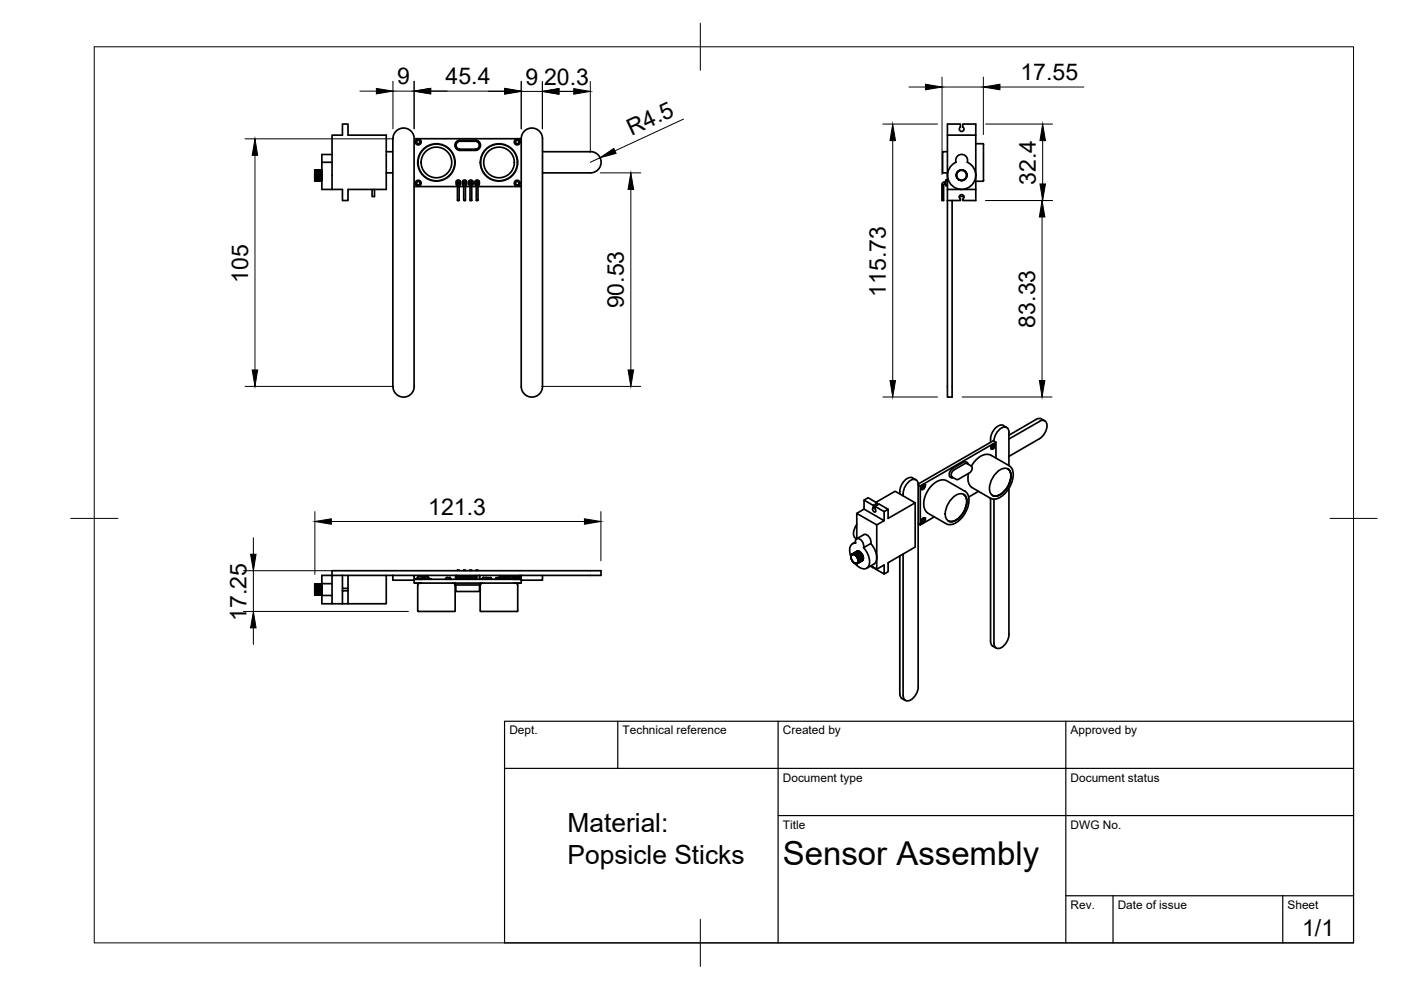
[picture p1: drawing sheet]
<svg xmlns="http://www.w3.org/2000/svg" width="297mm" height="210mm" viewBox="0 0 297 210" stroke-linecap="round" stroke-linejoin="round" font-family="sans-serif">
<!-- layer: Visible -->
<g fill="none" stroke="#000" stroke-width=".36">
<path d="M66.7 36.7h1.5l-1.5 .1M66.7 36.1h1.5h-1.5h1.5h-1.5h1.5h-1.5l1.5 .1h-1.5l1.5 .1h-1.5v.1h1.5l-1.5 .1M66.7 36h1.5zM66.7 37.7h1.5zM66.7 37.6h1.5zM66.7 37.2l1.5 .1h-1.5M68.2 37.1h-1.5h1.5l-1.5 .1h1.5M68.2 36.9h-1.5l1.5 .1-1.5 .1M68.2 36.8h-1.5h1.5l-1.5 .1M68.2 36.7h-1.5M68.2 36.5l-1.5 .2M68.2 37.7h-1.5l1.5 .1h-1.5v.1h1.5h-1.5l1.5 .2h-1.5h1.5h-1.5l1.5 .1-1.5 .1h1.5h-1.5"/>
<path d="M68.2 37.6l-1.5 .1M68.2 37.5l-1.5 .1M68.2 37.3h-1.5l1.5 .1-1.5 .1M68.2 34.4h2.2M70.4 32.8h-2.2v7.4h4.4v2.3h1.2v-2.3h8.1v-11.5h-8.1v-2.4h-1.2v2.4h-2.2v11.5M81.9 36.7h1.4M81.9 32.2h1.4M83.3 29.4v52.6M83.3 29.4a2.25 2.25 0 0 1 2.3-2.3 2.25 2.25 0 0 1 2.2 2.3M87.8 29.4h22.7v10.2h-22.7zM87.8 39.6v42.4M96.8 38.4l.4-.2 .3 .2"/>
<path d="M96.8 38.4a.57 .57 0 0 0-.1 .7 .57 .57 0 0 0 .7 .2 .72 .72 0 0 0 .1-.9M96.8 38.4l.2 .3 .3-.1M96.9 29.9l.6-.2h3.3a1.09 1.09 0 0 1 1.1 1.1 1.09 1.09 0 0 1-1.1 1.1h-3.3a1.09 1.09 0 0 1-1-.8 1.09 1.09 0 0 1 .4-1.2zM96.9 30.2l.6-.3h3.3a.89 .89 0 0 1 .9 .9 .89 .89 0 0 1-.9 .9h-3.3a.88 .88 0 0 1-.8-.6 .88 .88 0 0 1 .2-.9zM97 39l-.2 .2M97 39h.3M97 39.6v2.9M97 38.7v.2M97.3 38.7v.2M97.3 39l.2 .2M97.3 38.6h-.3v.4M97.3 38.6v.4h-.3"/>
<path d="M97.3 39.6v2.9h-.3h.3M97.5 38.4l-.2 .2M98.1 38.4l.4-.2 .4 .2M98.1 38.4a.57 .57 0 0 0-.1 .7 .57 .57 0 0 0 .8 .2 .72 .72 0 0 0 .1-.9M98.1 38.4l.3 .3 .3-.1M98.3 39l-.2 .2M98.3 39h.4M98.3 39.6v2.9M98.4 38.7v.2M98.7 39l.2 .2M98.7 38.6h-.4v.4M98.7 38.6v.4h-.4"/>
<path d="M98.7 39.6v2.9h-.4h.4M98.8 38.4l-.2 .5M99.5 38.4l.3-.2 .4 .2M99.5 38.4a.57 .57 0 0 0-.1 .7 .57 .57 0 0 0 .7 .2 .72 .72 0 0 0 .1-.9M99.5 38.4l.2 .3 .3-.1M99.7 39l-.2 .2M99.7 39h.3M99.7 39.6v2.9M99.7 38.7v.2M100 39l.2 .2M100 38.6h-.3v.4M100 38.6v.4h-.3"/>
<path d="M100 39.6v2.9h-.3h.3M100.2 38.4l-.3 .5M100.8 38.4l.4-.2 .3 .2M100.8 38.4a.57 .57 0 0 0-.1 .7 .57 .57 0 0 0 .7 .2 .72 .72 0 0 0 .1-.9M100.8 38.4l.2 .3 .3-.1M101 39l.3-.1 .2 .3M101 39l-.2 .2M101 39.6v2.9M101 38.7v.2M101.3 38.7v.2M101.3 38.6h-.3v.4M101.3 38.6v.4h-.3"/>
<path d="M101.3 39.6v2.9h-.3h.3M101.5 38.4l-.2 .2M110.5 29.4a2.25 2.25 0 0 1 2.3-2.3 2.25 2.25 0 0 1 2.2 2.3v52.5a2.25 2.25 0 0 1-2.2 2.3 2.25 2.25 0 0 1-2.3-2.3v-42.3M115 32.2h10.2M125.2 32.1a2.25 2.25 0 0 1 2.2 2.3 2.25 2.25 0 0 1-2.2 2.3h-10.2M200.2 38.6h.3M200.2 38.6l-.4 .2-.1 .3v3.4h.4v-3.3l.2-.2M200.3 39h.2M200.5 38.3v1h.4M200.5 39.3v.1h.4M200.9 28.7h6v11.5h-6zM200.9 32.2h-1v4.5h1"/>
<path d="M200.9 38.2h-.4v.1h.4M202.8 37.1v.2M202.8 37.3v.1M202.8 37.1h.1M202.8 37.3h.1M202.8 37h.1M202.8 37.4l.1 .3M202.8 37.4h.1M202.8 36.8v.3M202.8 36.8h.1M202.8 37.6h.1M202.8 36.7v.1"/>
<path d="M202.9 36.7h.1M202.9 37.7l.2 .2M202.9 37.7h.1M202.9 36.5h.1M203 37.8h.1M203 36.4h.1M203.1 37.9l.1 .2M203.1 37.9h.1M203.1 36.3l-.3 .4M203.1 36.3h.1M203.1 33a1.25 1.25 0 0 1 1.5 0 1.25 1.25 0 0 1 .5 1.4 3 3 0 0 1 1.2 4.6 3 3 0 0 1-4.8 0 3 3 0 0 1 1.2-4.6 1.24 1.24 0 0 1 .4-1.4zM203.2 38.1h.1"/>
<path d="M203.2 38h.1M203.2 36.2h.1M203.3 38.1l.1 .1M203.3 38.1h.1M203.4 36.1l-.3 .2M203.4 36.1h.1M203.4 38.2l.3 .1M203.4 38.2h.1M203.5 36.1h.1M203.6 38.2h.1M203.6 27v-.7h-2.7v2.4M203.6 26.9a.5 .5 0 0 0-.1 .8 .5 .5 0 0 0 .8 0 .5 .5 0 0 0-.2-.8"/>
<path d="M203.6 36.1h-.2M203.7 36h.1M203.7 38.3h.3M203.7 38.3h.1M203.8 36h.1M203.8 36l-.2 .1M203.9 38.3h.1M203.9 36l.5 .1M204 36h.1M204 38.3h.1M204.1 36h.1M204.1 27v-.7h2.8v2.4"/>
<path d="M204.2 38.2h.1M204.3 36.1h.1M204.3 38.2l-.3 .1M204.3 38.2h.1M204.4 36.1l.5 .6M204.4 36.1h.1M204.4 38.1l-.1 .1M204.5 38.1h.1M204.5 36.2h.1M204.6 38.1h-.2M204.6 38h.1M204.6 36.3h.1"/>
<path d="M204.7 37.9l-.1 .2M204.7 37.9h.1M204.8 36.4h.1M204.8 37.8h.1M204.8 36.5h.1M204.9 37.7l-.2 .2M204.9 37.7h.1M204.9 36.7l.1 .1M204.9 36.7h.1M204.9 37.6h.1M205 36.8v.3M205 36.8h.1"/>
<path d="M205 37.4l-.1 .3M205 37.4h.1M205 37.3v.1M205 37.1v.2M205 37h.1M205 37.3h.1M205 37.1h.1M206.9 30.5h1.5l.1 .1v7.7l-.1 .1h-1.5M78.9 40.2v1.5h.5v-1.5M199.7 42.5h.4M200.9 40.2v44h1v-41.7M203.4 41.7h1"/>
<path d="M206.9 40.2v2.3h-2.8v-.3a.5 .5 0 0 0 .2-.8 .5 .5 0 0 0-.8 0 .5 .5 0 0 0 .1 .8v.3h-2.7M83.3 81.9a2.25 2.25 0 0 0 2.3 2.3 2.25 2.25 0 0 0 2.2-2.3M202.3 99.6l2.4-1.4 1.3 .6 .1 .3-.1 .6-.3 .5-2.6 1.5h-.3l-1-.6M202.3 99.6l-.5 .5a.75 .75 0 0 0 .1 1M205.3 98.4l-.2-.3-.6-.2-2.7 1.6-.4 .5-.1 .8 .2 .3 .6 .2M206 98.8l.9-1.3 1.1-.8 1.2-.4 .9 .2 4.3 2.6 .4 1.3v1l-.4 1.2-.6 1.2-1.1 1.2-1.1 .7-1.2 .1-4.7-2.7-.4-1.1v-1.6M210 93.1v.7M210.2 95.2h.1M210.3 94.4l.2-.2h.4a.68 .68 0 0 1 0 .7 .68 .68 0 0 1-.7 .3zM210.4 94.5l.3-.2 .1 .2-.4 .5-.1-.2zM210.7 93.5a3 3 0 0 1 2.4-3 .98 .98 0 0 1 .8 1.2v7M210.9 94.2v-.1a.71 .71 0 0 0-.7 1.1"/>
<path d="M211.2 97.1v-3.3l-.6-.4-15.9 9.2M211.2 93.8l-16.1 9.2M212.7 90.2l.7 .4M212.7 90.2a2.33 2.33 0 0 0-2.5 1.9l-.2 1M213.7 99.4a2.5 2.5 0 0 1 .3 3.1 3.9 3.9 0 0 1-3.2 2.7l-.4-.2M220.4 89.4l-6.5 3.7M220.4 89.3a.97 .97 0 0 1 1.1-.1 .97 .97 0 0 1 .5 1 3.5 3.5 0 0 1-1.6 2.8l-6.5 3.8M220.8 88.8l.7 .4M220.8 88.8l-.5-.1-.6 .2-5.8 3.4M180.4 118h.1M180.4 117.9v.1M180.4 118l.1 .1"/>
<path d="M180.4 118.1v.2M180.4 118.1h.1M180.4 117.9h.1M180.4 118v.1M180.4 118.3h.1M180.4 118.3l.2 .4M180.4 117.8l.1 .1M180.4 117.8h.1M180.5 118.4h.1M180.5 117.7v.1M180.5 117.9h.1M180.5 117.7h.1"/>
<path d="M180.5 118.5h.1M180.5 117.6h.1M180.5 117.6v.1M180.6 118.7l.1 .2M180.6 118.7h.1M180.6 117.5h.1M180.6 117.6h.1M180.6 118.8h.1M180.7 117.5h.1M180.7 118.9l.1 .2M180.7 118.9h.1M180.8 119.1l.1 .1"/>
<path d="M180.8 119.1h.1M180.8 117.5l1.1-.6-1.1 .6 .1 .1 1.1-.7-1 .7 1.1-.7-1.1 .6 .1 .1 1.1-.7-1.1 .7 .1 .1 1.1-.7-1 .6v.1M180.8 117.5l1-.6-1.1 .6M180.8 117.5h.1M180.9 119.2l.2 .1M180.9 119.2h.1M180.9 117.5h.1M181 119.3h.1M181 117.5h.1M181.1 119.4h.2M181.1 119.3h.1M181.1 117.5h.1"/>
<path d="M181.1 119.3l.1 .1M181.2 119.4h.2M181.2 119.4h.1M181.2 117.6h.1M181.3 119.5h.2M181.3 119.5h.1M181.4 117.7h.1M181.4 114.9l-.7 .4M181.4 115.1a.65 .65 0 0 1 .6-.9l.5 .3 .5 .6 .1 1M181.4 119.5h.1M181.4 115.2a1.59 1.59 0 0 0-1.1 2.3l.1 .5M181.5 117.8h.1"/>
<path d="M181.5 117.8l1-.6-1 .7M181.5 119.5h.1M181.5 117.9l1.1-.6-1 .7M181.6 117.9h.1M181.6 119.5h-.2M181.6 119.5h.1M181.6 118h.1M181.7 108.9l1.5-1 4.3 2.5-1.6 .9M181.7 118l1-.6-1 .7M181.7 111.2a2.62 2.62 0 0 0-.5 2.8l.4 .3M181.7 119.5h-.2M181.7 119.5h.1"/>
<path d="M181.7 116.9h.1M181.7 118.1h.1M181.8 119.5h-.2M181.8 119.5l1-.6-1.1 .6M181.8 119.5h.1M181.8 118.3l1.1-.6-1.1 .6M181.8 116.9h.1M181.8 118.3h.1M181.8 119.4h.1M181.8 119.4l1.1-.6-1.1 .7M181.9 118.4l1-.6-1.1 .7M181.9 118.4h.1"/>
<path d="M181.9 116.9h.1M181.9 116.8h.1M181.9 119.3h.1M181.9 118.5l1.1-.6-1.1 .7M181.9 118.5h.1M181.9 118.7l1.1-.6-1.1 .6M182 118.7h.1M182 118.8l1-.6-1.1 .6M182 119.2l1-.7-1.1 .7v.1l1.1-.6-1.1 .5v.2l1-.7-1.1 .6v.1M182 119.2h.1M182 118.8h.1M182 119h.1"/>
<path d="M182 116.9h.1M182 119.1l1-.7-1.1 .7 .1 .1M182 118.9h.1M182.1 116.9h.1M182.1 116.9v.1M182.2 116.9h.1M182.2 116.9v.1M182.3 117h.1M182.3 117l.1 .1M182.4 117.1l-1.1 .6 1.1-.6-1 .7M182.4 117.1h.1M182.4 117.1l.3 .3"/>
<path d="M182.4 117.2l-.9 .6M182.5 117.2h.1M182.5 117.3l-1 .6M182.6 117.3h.1M182.6 117.4l-.9 .6M182.7 117.4h.1M182.7 117.4l.2 .4M182.7 117.5l-1 .6 1.1-.6-1.1 .7M182.8 117.6l-1 .7M182.8 117.5h.1M182.8 118.8v.1M182.8 117.7l-.9 .7"/>
<path d="M182.9 117.6h.1M182.9 118.8h.1M182.9 117.8l-1 .7M182.9 117.8l.1 .1M182.9 117.8h.1M182.9 118l-1 .6v.1M182.9 118.7h.1M183 118.7h.1M183 117.9v.2M183 118.1l-1 .7M183 118.6v.1M183 117.9h.1"/>
<path d="M183 118.2l-1.1 .6 1.1-.5-1.1 .6 .1 .2M183 118.4h.1M183 118.5h.1M183 118.6h.1M183 118.1v.1M183 118.1h.1M183 118.2v.1M183 118.2h.1M183.1 118.3h.1M183.1 116.1a3.8 3.8 0 0 1 .9 4.1 1.64 1.64 0 0 1-2.4-.3l-.4-.5M183.1 113.3a1.54 1.54 0 0 1 1.5 1.9M183.2 113.4l-1.5 .8v-5.3l4.2 2.4v6.9"/>
<path d="M183.2 106l1.9 1.2 .9-.5-1.9-1.2-.9 .5v1.9M184.6 115.3l.9 1.4 .4 1.5M184.6 115.2l-1.5 .9M185.1 107.2v.5l.4-.2M185.2 107.7a.52 .52 0 0 0-.1 .6 .52 .52 0 0 0 .5 .2l.1-.2-.2-.4M185.5 107.9v-.5l.9-.5 1.9 1.1M185.5 107.4l2 1.1M185.7 106.5l4.1-2.3 4.2 2.4-5.7 3.3v-1.9l-.8 .5v1.9M185.9 118.2v2.5M185.9 118.2a1.49 1.49 0 0 1-.6 1.4l-1.6 .9M186 106.7v.4M190.8 117.9v29.5a1.44 1.44 0 0 0 1.2 1.1"/>
<path d="M191.5 104.6v.5M191.5 117.5v30M193.5 101.3l.7 .4M193.5 101.3a2.33 2.33 0 0 0-2.5 2l-.2 1.4M194 106.6v9.4l-5.7 3.3v1.9l-.8 .5v-1.9l-1.6 .9-1.2-.7M194.7 102.8v42.8a3 3 0 0 1-2.4 3 .98 .98 0 0 1-.8-1.1M194.7 102.8l.4 .2v8.3l-.4-.2M194.7 102.8a.97 .97 0 0 0-.5-1.1 .97 .97 0 0 0-1.1 .1 3.5 3.5 0 0 0-1.6 2.8M195.5 102.9l.2-.2 .4 .1a.68 .68 0 0 1-.1 .7 .68 .68 0 0 1-.6 .2zM195.5 110.1l.2-.2h.4a.68 .68 0 0 1-.1 .7 .68 .68 0 0 1-.6 .2zM195.6 110.2l.3-.2 .1 .2-.4 .5-.1-.2zM195.6 103.1l.3-.2 .1 .2-.4 .5-.1-.2z"/>
<path d="M196.1 102.7a.71 .71 0 0 0-.7 1.1M196.1 109.8a.71 .71 0 0 0-.7 1.1M197.3 103.2l.9-.8 .7-.4 1.4-.2 4.3 2.4 .4 .4 .4 1.2-.2 1.7-.8 1.7-1.1 1.2-1.3 .7-1 .1-4.6-2.6-.5-1.1v-1.3l.5-1.7zM198.1 109.6l-3 1.7M201.7 105.8a2.12 2.12 0 0 1 2.8-.9 2.91 2.91 0 0 1 0 3.4 3.8 3.8 0 0 1-2.8 2.3 1.6 1.6 0 0 1-1.2-2.3 5.4 5.4 0 0 1 1.2-2.5zM204.3 104.8a2.5 2.5 0 0 1 .3 3.1 3.9 3.9 0 0 1-3.1 2.7l-.4-.1M207.5 104.2l-2.1 1.2M210 105.7l.1 30.6a1.44 1.44 0 0 0 1.1 1.1M211.1 100.4a2.12 2.12 0 0 1 2.8-.9 2.91 2.91 0 0 1 0 3.4 3.8 3.8 0 0 1-2.8 2.3 1.6 1.6 0 0 1-1.3-2.3 5.4 5.4 0 0 1 1.3-2.5zM213.9 103.5v31a3 3 0 0 1-2.4 3 .98 .98 0 0 1-.8-1.1v-30.6M66.7 126.1h1.5zM66.7 125.5h1.5z"/>
<path d="M66.7 125.4h1.5zM66.7 123.9h1.5h-1.5l1.5 .1h-1.5l1.5 .1h-1.5l1.5 .1h-1.5l1.5 .1-1.5 .1M66.7 123.9h1.5zM66.7 123.9h1.5h-1.5M68.2 123.8v4.2h2.2M68.2 126.1h-1.5h1.5M68.2 125.6h-1.5h1.5h-1.5v.2h1.5h-1.5l1.5 .1h-1.5l1.5 .1h-1.5h1.5l-1.5 .1M68.2 125.5l-1.5 .1M68.2 125.4l-1.5 .1M68.2 125.3l-1.5 .1M68.2 125.2h-1.5h1.5l-1.5 .1M68.2 125h-1.5l1.5 .1-1.5 .1"/>
<path d="M68.2 124.9h-1.5h1.5l-1.5 .1M68.2 124.7h-1.5l1.5 .1-1.5 .1M68.2 124.6h-1.5h1.5l-1.5 .1M68.2 124.5h-1.5h1.5l-1.5 .1M68.2 124.4l-1.5 .1M68.2 123.8h2.2M68.2 126.3h2.2M72.6 122h-2.2v6h2.2M72.6 122h9.3v6h-9.3M72.6 124.7v.6M72.6 122v2.7h1.2v-2.7M73.8 124.7v.6h-1.2v2.7"/>
<path d="M73.8 125.3v2.7M81.9 122h1.4M83.3 122h4.5v1h-4.5zM87.8 122h1M88.1 122.8h1.2M88.1 123.6h1.2M88.7 122.5h.1M88.7 122.5l-.3 .3M88.7 122.6v-.4h2v.4M88.7 122.2l.1-.2h1.7l.2 .2M88.7 122.3l-.4 .4h-.4v.1M89 123.6l-.4 .3v.2v5.5h6.4a1.67 1.67 0 0 0 1.5-.1v-5.5"/>
<path d="M89.3 122.7l-.1 .1M89.4 122.6h-.7l.5 .2M89.4 122.5v.3v-.3h.1M89.5 122.8v-.3h.5v.3M90 122.5h.2v.3M90.2 122.5v.3M90.2 122.6h.5l-.3 .2M90.2 122.7l.2 .1M90.5 122h20M90.7 122.3l.3 .4h.5v.1M90.7 122.5l.2 .3M94.6 122.7l-.2 .1"/>
<path d="M94.6 122.6v.1M94.7 122.5l-.1 .3M94.7 122.4v.1M94.8 122.5h-.1v.3M94.8 122.8v-.3h.5v.3M94.9 122.5h-.2M95.2 122.5h.2M95.3 122.5h.1v.3M95.4 122.5l.1 .3M95.4 122.4l.1 .3M95.5 122.7l.1 .1M95.6 122.7l.1 .1"/>
<path d="M96 123.6l.5 .3M96.5 123.7v.3M96.5 124h5.3M96.5 123.6v.1M96.6 122v.8M96.6 124v1.3M96.7 125.3l.1 .1M96.7 122v.8M96.7 122.2h4.4v.4M96.7 122.2v.4M96.9 122.6h-.2l.2 .1M96.9 122l-.2 .2"/>
<path d="M96.9 122.7v.1M97 121v-.1h.3v.1M97 122.7h-.1v-.4h.1v.5M97 122.8h.5M97 122.6h.5M97.5 122.8v-.5h.2v.5M97.5 122.7h.2M97.7 122.8h.4M97.7 122.6h.4M97.7 122.8h.1M97.9 122.8h.1M98 122.8h.1"/>
<path d="M98.1 122.8v-.5h.2v.5M98.1 122.7h.2M98.3 121v-.1h.4v.1M98.3 122.8h.5M98.3 122.6h.5M98.8 122.8v-.5h.2v.5M98.8 122.7h.2M99 122.8h.4M99 122.6h.4M99.1 122.8h.1M99.3 122.8h.1M99.4 122.8h.1"/>
<path d="M99.4 122.8v-.5h.2v.5M99.4 122.7h.2M99.6 122.8h.5M99.6 122.6h.5M99.7 121v-.1h.3v.1M100.1 122.7h.2M100.3 122.6h.4M100.4 122.8h.1M100.6 122.8h.1M100.7 122.7h.2v-.4h-.2v.5h-.4v-.5h-.2v.5M100.9 122.6h.2l-.2 .2M100.9 122.7v.1"/>
<path d="M100.9 122l.2 .2M101 121v-.1h.3v.1M101.6 122v.8M101.7 124l-.1 1.4h-4.8M101.7 122v.8M101.8 123.6l.1 .1M101.9 123.7l-.1 .3M102.3 122.7l-.2 .1M102.3 123.6l-.4 .3M102.3 122.5v.3M102.4 122.4l.2 .1M102.5 122.5h-.2v.3"/>
<path d="M102.5 122.8v-.3h.5v.3M103 122.5h.1M103.1 122.5l.1 .2v-.3h-.2l.1 .3M103.2 122.4v.3M103.2 122.7l-.1 .1M103.3 122.5l-.1 .3M103.4 122.5h-.1v.3M103.4 122.8v-.3h.5v.3M103.9 122.5h.1M103.9 122.5h.2v.3M104.1 122.5v.1M104.1 122.5v.2h.2"/>
<path d="M104.1 122.5v.3M105.1 122.7l-.2 .1M105.2 122.5l-.1 .3M105.3 122.5h-.1v.3M105.3 122.8v-.3h.5v.3M105.8 122.5h.1v.3v-.3M105.9 122.5v-.3h4.4v.4M106 122.6h.1M106 122.7l.2 .1M106 122l-.1 .2M106 122.7h.1M106.3 122.7h-.3v-.4h.3v.5"/>
<path d="M106.3 122.6h.4M106.5 122.8h.1M106.7 122.7h.2M106.9 122.7v-.4h-.2v.5h-.4M106.9 122.6h.1M107 122.7l-.2 .1M107 122.5v.3M107.2 122.5h-.2v.3M107.2 122.8v-.3h.5v.3M107.3 122.5v-.2l.2 .2M107.8 122.5l.1 .3M107.9 122.7l.1 .1 .1-.4h-.4l.1 .1v.3"/>
<path d="M108 122.4l.2-.1v.5M108.1 122.7h.1M108.1 122.4v.4M108.2 122.6h.4M108.6 122.7h.2M108.8 122.7l-.2 .1M108.8 122.5v-.2h-.2v.4l-.4 .1M108.8 122.5v.3M109 122.5h-.2v.3M109 122.8v-.3h.5v.3M109 122.8h1.3M109 123.6h1.3"/>
<path d="M109.3 122.5v-.2l.2 .2M109.3 123.6l.4 .3 .1 .2v5.4a1.78 1.78 0 0 1-1.5 .1h-6.4l-.1-5.6M109.5 122.5h.1v.3M109.6 122.5v.3M109.6 122.6h.3M109.6 122.7l.2 .1M109.9 122.7h.2v-.4h-.2l-.1 .5M110.1 122.6h.2l-.2 .2M110.1 122.7v.1M110.1 122l.2 .2M110.5 122v1.6h-22.7v-.8h22.7M110.5 122h4.5v1h-4.5"/>
<path d="M115 122h12.4v-1h-57v1h-2.2v1.8M184.6 120l.5 .4M185.1 120.3v.1l.2-.1M185.5 120.5l2 1.2"/>
<circle cx="88.7" cy="38.8" r=".62"/>
<circle cx="88.7" cy="30.1" r=".62"/>
<circle cx="88.7" cy="30.1" r=".37"/>
<circle cx="88.7" cy="38.8" r=".37"/>
<circle cx="92.5" cy="34.4" r="4"/>
<circle cx="92.5" cy="34.4" r="3.2"/>
<circle cx="105.8" cy="34.4" r="3.2"/>
<circle cx="105.8" cy="34.4" r="4"/>
<circle cx="109.7" cy="38.8" r=".62"/>
<circle cx="109.7" cy="30.1" r=".62"/>
<circle cx="109.7" cy="30.1" r=".37"/>
<circle cx="109.7" cy="38.8" r=".37"/>
</g>
<g fill="#000">
<circle cx="66.7" cy="36.5" r=".18"/>
<circle cx="195.4" cy="103.8" r=".18"/>
<circle cx="195.4" cy="110.9" r=".18"/>
<circle cx="196" cy="102.7" r=".18"/>
<circle cx="196" cy="109.8" r=".18"/>
<circle cx="66.7" cy="125.6" r=".18"/>
<circle cx="66.7" cy="124.4" r=".18"/>
<circle cx="88.1" cy="122.8" r=".18"/>
<circle cx="89.3" cy="122.8" r=".18"/>
<circle cx="109" cy="122.8" r=".18"/>
<circle cx="110.3" cy="122.8" r=".18"/>
</g>
<!-- layer: Visible Narrow -->
<g fill="none" stroke="#000" stroke-width=".21">
<path d="M97.5 29.9h3.3M97.5 31.6v.1M97.5 31.6l3.3 .1M97.5 31.8l3.3 .1M97.5 31.8v.1M97.5 30a.79 .79 0 0 0-.7 .8 .79 .79 0 0 0 .7 .8M97.5 31.8a1.04 1.04 0 0 1-1-1 1.04 1.04 0 0 1 1-1h3.3a1.04 1.04 0 0 1 1 1 1.04 1.04 0 0 1-1 1M100.8 30a.79 .79 0 0 1 .8 .8 .79 .79 0 0 1-.8 .8"/>
<circle cx="92.5" cy="34.4" r="3.8"/>
<circle cx="105.8" cy="34.4" r="3.8"/>
</g>
<!-- layer: BORDER -->
<path d="M20 9.9h267v190h-267zM148.5 4.9v10M15 109.9h10M282 109.9h10M148.5 194.9v10" fill="none" stroke="#000" stroke-width=".21"/>
<!-- layer: TITLEBLOCK -->
<path d="M107 152.9h180v47h-180zM131 152.9v10M165 152.9v47M226 152.9v47M107 162.9h180M165 172.9h122M226 189.9h61M236 189.9v10M272 189.9v10" fill="none" stroke="#000" stroke-width=".25"/>
<!-- layer: FD_Dimensions -->
<g fill="none" stroke="#000" stroke-width=".21">
<path d="M76.3 19.3h3.5M83.3 19.3h4.5M83.3 17.2v10.1M87.8 17.2v10.1M91.3 19.3h15.7M103.5 19.4h3.5M110.5 17.2v10.1M110.5 19.4h4.5M115 17.3v10M118.5 19.4h3.5M125.2 17.3v15M192.7 18.5h3.5"/>
<path d="M199.7 16.4v20.6M199.7 18.5h8.8M208.5 16.4v12.1M212 18.5h17.8M52 29.4h31.5M54.1 32.9v45.5M127.2 33.5l-2 .9M127.3 36.7h8.5M144.9 25.2l-14.5 6.8M187.2 26.3h11.6M189.3 29.8v50.9M209 26.3h14.2"/>
<path d="M221.1 29.8v9.2M133.8 40.2v38.2M209 42.5h14.2M220.9 46v34.7M52 81.9h31.5M114.9 81.9h20.9M187.2 84.2h11.6M204 84.2h19.1M53.7 114v3.5M66.8 108.5v13.3M70.3 110.6h53.6M127.4 108.5v10.4"/>
<path d="M51.6 129.6h35M51.6 121h18.9M53.7 121v8.6M53.7 133.1v3.5"/>
</g>
<g fill="#000" stroke="#000" stroke-width=".21">
<path d="M79.8 18.7l3.5 .6-3.5 .6zM87.8 19.3l3.5-.6v1.2zM107 18.7l3.5 .6-3.5 .6zM107 18.8l3.5 .6-3.5 .6zM115 19.4l3.5-.6v1.2zM121.6 18.8l3.6 .6-3.6 .6zM196.2 17.9l3.5 .6-3.5 .5zM208.5 18.5l3.5-.6v1.1zM54.1 29.4l.5 3.5h-1.1zM127.2 33.5l2.9-2 .5 1zM189.3 26.3l.6 3.5h-1.2zM220.5 39h1.2l-.6 3.5z"/>
<path d="M221.1 26.3l.6 3.5h-1.2zM133.8 36.7l.5 3.5h-1.1zM220.9 42.5l.6 3.5h-1.1zM53.5 78.4h1.1l-.5 3.5zM133.2 78.4h1.1l-.5 3.5zM188.7 80.7h1.2l-.6 3.5zM220.4 80.7h1.1l-.6 3.5zM53.1 117.5h1.2l-.6 3.5zM66.8 110.6l3.5-.6v1.2zM123.9 110l3.5 .6-3.5 .6zM53.7 129.6l.6 3.5h-1.2z"/>
</g>
<text font-size="7" x="166" y="183.4">Sensor Assembly</text>
<g font-size="5.6">
<text x="120.3" y="176.5">Material:</text>
<text x="120.3" y="183.2">Popsicle Sticks</text>
</g>
<g font-size="4.9">
<text x="84.2" y="17.9">9</text>
<text x="94.5" y="17.9">45.4</text>
<text x="111.4" y="17.9">9</text>
<text x="115.4" y="17.9">20.3</text>
<text x="216.4" y="17">17.55</text>
<text x="133.9" y="28.8" transform="rotate(-25 133.9 28.8)">R4.5</text>
<text x="219.6" y="39.2" transform="rotate(-90 219.6 39.2)">32.4</text>
<text x="52.6" y="59.9" transform="rotate(-90 52.6 59.9)">105</text>
<text x="132.3" y="65.4" transform="rotate(-90 132.3 65.4)">90.53</text>
<text x="187.8" y="62.9" transform="rotate(-90 187.8 62.9)">115.73</text>
<text x="219.5" y="69.4" transform="rotate(-90 219.5 69.4)">83.33</text>
<text x="90.8" y="109.1">121.3</text>
<text x="52.3" y="131.6" transform="rotate(-90 52.3 131.6)">17.25</text>
<text x="276.1" y="198.6">1/1</text>
</g>
<g font-size="2.5">
<text x="108" y="155.7">Dept.</text>
<text x="132" y="155.7">Technical reference</text>
<text x="166" y="155.7">Created by</text>
<text x="227" y="155.7">Approved by</text>
<text x="166" y="165.7">Document type</text>
<text x="227" y="165.7">Document status</text>
<text x="166" y="175.7">Title</text>
<text x="227" y="175.7">DWG No.</text>
<text x="227" y="192.7">Rev.</text>
<text x="237" y="192.7">Date of issue</text>
<text x="273" y="192.7">Sheet</text>
</g>
</svg>
